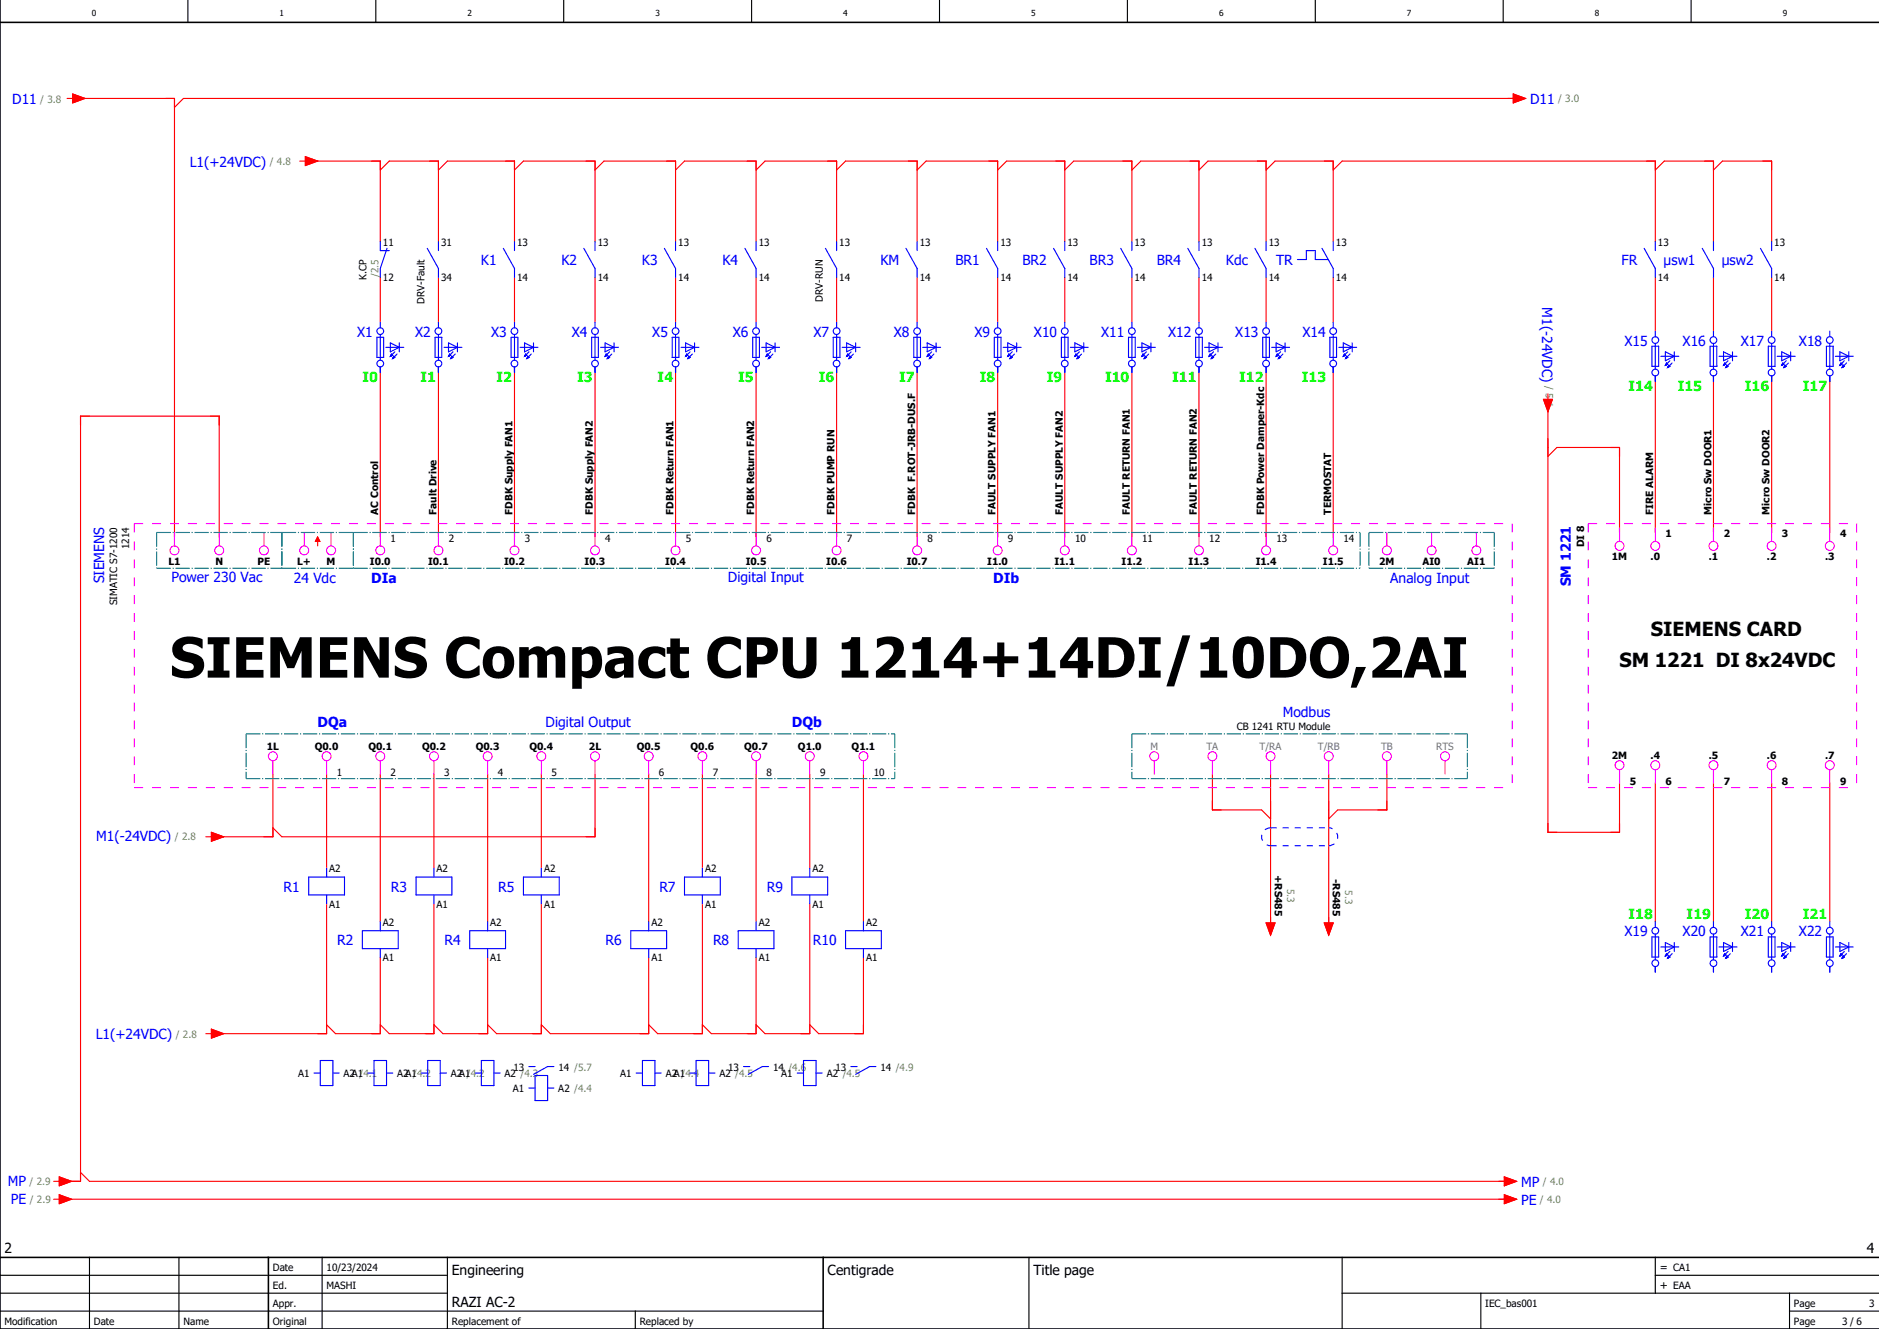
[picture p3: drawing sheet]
<svg xmlns="http://www.w3.org/2000/svg" width="420mm" height="297mm" viewBox="0 0 420 297" stroke-linecap="round" stroke-linejoin="round" font-family="sans-serif">
<g fill="none" stroke="#000" stroke-width=".25">
<path d="M42 0v5M84 0v5M126 0v5M168 0v5M210 0v5M252 0v5M294 0v5M336 0v5M378 0v5M0 293h184M0 289h100M0 285h100"/>
<path d="M20 281v16M40 281v16M72 281v16M100 281v16M142 293v4M230 281v16M300 289h120M300 281v16M331 289v8M370 285h50M370 281v8M400 293h20"/>
<path d="M400 289v8"/>
</g>
<path d="M0 5h420M0 0v297h420M0 281h420M60 281v16M184 281v16" fill="none" stroke="#000" stroke-width=".35"/>
<g fill="none" stroke="#f00" stroke-width=".25">
<path d="M15 22h1.3M16.3 21l2.7 1-2.7 1zM17 22h22v98M67 36h1.3M68.3 35l2.7 1-2.7 1zM69 36h16v18M85 38l2-2h11v18M98 38l2-2h15v18M115 38l2-2h16v18M133 38l2-2h16v18M151 38l2-2h16v18M169 38l2-2h16v18"/>
<path d="M187 38l2-2h16v18M205 38l2-2h16v18M223 38l2-2h13v18M238 38l2-2h13v18M253 38l2-2h13v18M268 38l2-2h13v18M283 38l2-2h13v18M298 38l2-2h70v18M338.3 21l2.7 1-2.7 1zM339 22h-298l-2 2M370 38l2-2h11v18M383 38l2-2h11v18"/>
<path d="M85 62v10M98 62v10M115 62v10M133 62v10M151 62v10M169 62v10M187 62v10M205 62v10M223 62v10M238 62v10M253 62v10M268 62v10"/>
<path d="M283 62v10M298 62v10M370 62v12M383 62v12M396 62v12M85 82v38M98 82v38M115 82v38M133 82v38M151 82v38M169 82v38M187 82v38"/>
<path d="M205 82v38M223 82v38M238 82v38M253 82v38M268 82v38M283 82v38M298 82v38M345 89.2h2l-1 2.8zM346 88v1.2M346 91v95h16v-11M370 84v35M383 84v35"/>
<path d="M396 84v35M409 84v35M346 102l2-2h14v19M49 120v-27h-31v171h-4M70.5 121l.5-1 .5 1M71 121v1M61 173v14h-13M73 173v21M85 173v33M97 173v21M109 173v33M121 173v21"/>
<path d="M133 173v14h-70l-2-2M145 173v33M157 173v21M169 173v33M181 173v21M193 173v33M271 173v8h11l2 2M284 173v34M297 173v34M310 173v8h-11l-2 2M370 175v31M383 175v31"/>
<path d="M396 175v31M409 175v31M46 187h1.2M47.2 186l2.8 1-2.8 1zM73 202v29h-25M85 214v17h-10l-2-2M97 202v29h-10l-2-2M109 214v17h-10l-2-2M121 202v29h-10l-2-2M145 214v17h-22l-2-2M157 202v29h-10l-2-2M169 214v17h-10l-2-2"/>
<path d="M181 202v29h-10l-2-2M193 214v17h-10l-2-2M283 206.3h2l-1 2.7zM296 206.3h2l-1 2.7zM46 231h1.2M47.2 230l2.8 1-2.8 1zM12 264h1.3M12 268h1.3M13.3 263l2.7 1-2.7 1zM13.3 267l2.7 1-2.7 1zM14 268h323M18 262l2 2h317"/>
<path d="M336.3 263l2.7 1-2.7 1zM336.3 267l2.7 1-2.7 1z"/>
</g>
<g fill="#f00" stroke="#f00" stroke-width=".22">
<path d="M71 120l.5 1h-1z"/>
<path d="M283 206.3h2l-1 2.7z"/>
<path d="M296 206.3h2l-1 2.7z"/>
<path d="M47.2 186l2.8 1-2.8 1z"/>
<path d="M47.2 230l2.8 1-2.8 1z"/>
<path d="M16.3 21l2.7 1-2.7 1z"/>
<path d="M338.3 21l2.7 1-2.7 1z"/>
<path d="M13.3 263l2.7 1-2.7 1z"/>
<path d="M13.3 267l2.7 1-2.7 1z"/>
<path d="M336.3 263l2.7 1-2.7 1z"/>
<path d="M336.3 267l2.7 1-2.7 1z"/>
<path d="M68.3 35l2.7 1-2.7 1z"/>
<path d="M345 89.2h2l-1 2.8z"/>
</g>
<path d="M30 117h308M30 117v59M338 117v59M355 117h60M355 117v59M415 117v59M30 176h308M355 176h60" fill="none" stroke="#f0f" stroke-width=".25" stroke-dasharray="2 2" stroke-linecap="butt"/>
<g fill="none" stroke="#f0f" stroke-width=".25">
<path d="M39 119v3M49 119v3M59 119v3M68 119v3M74 119v3M85 119v3M98 119v3M115 119v3M133 119v3M151 119v3M169 119v3M187 119v3"/>
<path d="M205 119v3M223 119v3M238 119v3M253 119v3M268 119v3M283 119v3M298 119v3M310 119v3M320 119v3M330 119v3M362 118v3M370 118v3"/>
<path d="M383 118v3M396 118v3M409 118v3M61 170v3M73 170v3M85 170v3M97 170v3M109 170v3M121 170v3M133 170v3M145 170v3M157 170v3"/>
<path d="M169 170v3M181 170v3M193 170v3M258 170v3M271 170v3M284 170v3M297 170v3M310 170v3M323 170v3M362 172v3M370 172v3M383 172v3"/>
<path d="M396 172v3M409 172v3"/>
<circle cx="39" cy="123" r="1"/>
<circle cx="49" cy="123" r="1"/>
<circle cx="59" cy="123" r="1"/>
<circle cx="68" cy="123" r="1"/>
<circle cx="74" cy="123" r="1"/>
<circle cx="85" cy="123" r="1"/>
<circle cx="98" cy="123" r="1"/>
<circle cx="115" cy="123" r="1"/>
<circle cx="133" cy="123" r="1"/>
<circle cx="151" cy="123" r="1"/>
<circle cx="169" cy="123" r="1"/>
<circle cx="187" cy="123" r="1"/>
<circle cx="205" cy="123" r="1"/>
<circle cx="223" cy="123" r="1"/>
<circle cx="238" cy="123" r="1"/>
<circle cx="253" cy="123" r="1"/>
<circle cx="268" cy="123" r="1"/>
<circle cx="283" cy="123" r="1"/>
<circle cx="298" cy="123" r="1"/>
<circle cx="310" cy="123" r="1"/>
<circle cx="320" cy="123" r="1"/>
<circle cx="330" cy="123" r="1"/>
<circle cx="362" cy="122" r="1"/>
<circle cx="370" cy="122" r="1"/>
<circle cx="383" cy="122" r="1"/>
<circle cx="396" cy="122" r="1"/>
<circle cx="409" cy="122" r="1"/>
<circle cx="61" cy="169" r="1"/>
<circle cx="73" cy="169" r="1"/>
<circle cx="85" cy="169" r="1"/>
<circle cx="97" cy="169" r="1"/>
<circle cx="109" cy="169" r="1"/>
<circle cx="121" cy="169" r="1"/>
<circle cx="133" cy="169" r="1"/>
<circle cx="145" cy="169" r="1"/>
<circle cx="157" cy="169" r="1"/>
<circle cx="169" cy="169" r="1"/>
<circle cx="181" cy="169" r="1"/>
<circle cx="193" cy="169" r="1"/>
<circle cx="258" cy="169" r="1"/>
<circle cx="271" cy="169" r="1"/>
<circle cx="284" cy="169" r="1"/>
<circle cx="297" cy="169" r="1"/>
<circle cx="310" cy="169" r="1"/>
<circle cx="323" cy="169" r="1"/>
<circle cx="362" cy="171" r="1"/>
<circle cx="370" cy="171" r="1"/>
<circle cx="383" cy="171" r="1"/>
<circle cx="396" cy="171" r="1"/>
<circle cx="409" cy="171" r="1"/>
</g>
<g fill="none" stroke="#007f7f" stroke-width=".25" stroke-dasharray="3.2 .4 .3 .4" stroke-linecap="butt">
<path d="M35 119h28M35 119v8M63 119v8M63 119h16M79 119v8M79 119h225M304 119v8M306 119h28M306 119v8M334 119v8M35 127h28M63 127h16"/>
<path d="M79 127h225M306 127h28M55 174h145M55 164h145M55 164v10M200 164v10M253 174h75M253 164h75M253 164v10M328 164v10"/>
</g>
<path d="M284 189h13M284 185h13M284 185a2 2 0 0 0-2 2 2 2 0 0 0 2 2M297 189a2 2 0 0 0 2-2 2 2 0 0 0-2-2" fill="none" stroke="#00f" stroke-width=".25" stroke-dasharray="1.4 1.4" stroke-linecap="butt"/>
<g fill="none" stroke="#00f" stroke-width=".25">
<path d="M85 54v2h2M86.5 55.5l-1.5 4.5v2M95.5 55.5l2.5 4.5v2M98 54v2M112.5 55.5l2.5 4.5v2M115 54v2M130.5 55.5l2.5 4.5v2M133 54v2M148.5 55.5l2.5 4.5v2M151 54v2M166.5 55.5l2.5 4.5v2M169 54v2"/>
<path d="M184.5 55.5l2.5 4.5v2M187 54v2M202.5 55.5l2.5 4.5v2M205 54v2M220.5 55.5l2.5 4.5v2M223 54v2M235.5 55.5l2.5 4.5v2M238 54v2M250.5 55.5l2.5 4.5v2M253 54v2M265.5 55.5l2.5 4.5v2M268 54v2"/>
<path d="M280.5 55.5l2.5 4.5v2M283 54v2M290 58h2v-2h2v2h2.9M295.5 55.5l2.5 4.5v2M298 54v2M367.5 55.5l2.5 4.5v2M370 54v2M380.5 55.5l2.5 4.5v2M383 54v2M393.5 55.5l2.5 4.5v2M396 54v2M84.3 75.4h1.5v4.5h-1.5z"/>
<path d="M85 72v1.3M85 74.8v5.7M86.2 77.6h4.1M87.3 79.6h.1M87.3 76.6l1.9 1-1.9 1zM87.5 79.1l.2 .3-.4 .2zM88 79.6l.2 .3-.5 .2zM88.2 78.6l-.9 1M88.8 79.1l-1.1 1M89.2 76.6v2M97.2 75.4h1.5v4.5h-1.5zM98 72v1.3"/>
<path d="M98 74.8v5.7M99.3 77.6h3.9M100.2 79.6h.1M100.2 76.6l2.1 1-2.1 1zM100.5 79.1l.3 .3-.6 .2zM101 79.6l.3 .3-.5 .2zM101.3 78.6l-1.1 1M101.7 79.1l-.9 1M102.3 76.6v2M114.2 75.4h1.5v4.5h-1.5zM115 72v1.3M115 74.8v5.7"/>
<path d="M116.3 77.6h3.9M117.2 79.6h.1M117.2 76.6l2 1-2 1zM117.5 79.1l.3 .3-.6 .2zM118 79.6l.3 .3-.5 .2zM118.3 78.6l-1.1 1M118.7 79.1l-.9 1M119.2 76.6v2M132.3 75.4h1.5v4.5h-1.5zM133 72v1.3M133 74.8v5.7M134.2 77.6h4.1"/>
<path d="M135.3 79.6h.1M135.3 76.6l1.9 1-1.9 1zM135.5 79.1l.2 .3-.4 .2zM136 79.6l.2 .3-.5 .2zM136.2 78.6l-.9 1M136.8 79.1l-1.1 1M137.2 76.6v2M150.3 75.4h1.5v4.5h-1.5zM151 72v1.3M151 74.8v5.7M152.3 77.6h3.9M153.2 79.6h.1"/>
<path d="M153.2 76.6l2.1 1-2.1 1zM153.5 79.1l.3 .3-.6 .2zM154 79.6l.2 .3-.4 .2zM154.2 78.6l-1 1M154.7 79.1l-.9 1M155.3 76.6v2M168.2 75.4h1.5v4.5h-1.5zM169 72v1.3M169 74.8v5.7M170.2 77.6h4.1M171.2 79.6h.1M171.2 76.6l2 1-2 1z"/>
<path d="M171.5 79.1l.2 .3-.5 .2zM172 79.6l.3 .3-.6 .2zM172.3 78.6l-1.1 1M172.7 79.1l-1 1M173.2 76.6v2M186.3 75.4h1.5v4.5h-1.5zM187 72v1.3M187 74.8v5.7M188.2 77.6h4.1M189.3 79.6h.1M189.3 76.6l1.9 1-1.9 1zM189.5 79.1l.3 .3-.5 .2z"/>
<path d="M190 79.6l.2 .3-.4 .2zM190.2 78.6l-.9 1M190.8 79.1l-1 1M191.2 76.6v2M204.2 75.4h1.5v4.5h-1.5zM205 72v1.3M205 74.8v5.7M206.3 77.6h3.9M207.2 79.6h.1M207.2 76.6l2.1 1-2.1 1zM207.5 79.1l.3 .3-.6 .2zM208 79.6l.3 .3-.5 .2z"/>
<path d="M208.3 78.6l-1.1 1M208.7 79.1l-.9 1M209.3 76.6v2M222.2 75.4h1.6v4.5h-1.6zM223 72v1.3M223 74.8v5.7M224.2 77.6h4.1M225.3 79.6h.1M225.3 76.6l1.9 1-1.9 1zM225.5 79.1l.2 .3-.4 .2zM226 79.6l.3 .3-.6 .2zM226.3 78.6l-1 1"/>
<path d="M226.8 79.1l-1.1 1M227.2 76.6v2M237.3 75.4h1.5v4.5h-1.5zM238 72v1.3M238 74.8v5.7M239.3 77.6h4M240.3 79.6h.1M240.3 76.6l2 1-2 1zM240.5 79.1l.3 .3-.5 .2zM241 79.6l.2 .3-.4 .2zM241.2 78.6l-.9 1M241.8 79.1l-1 1"/>
<path d="M242.3 76.6v2M252.2 75.4h1.5v4.5h-1.5zM253 72v1.3M253 74.8v5.7M254.3 77.6h3.9M255.2 79.6h.1M255.2 76.6l2.1 1-2.1 1zM255.5 79.1l.3 .3-.6 .2zM256 79.6l.3 .3-.5 .2zM256.3 78.6l-1.1 1M256.7 79.1l-.9 1M257.3 76.6v2"/>
<path d="M267.2 75.4h1.5v4.5h-1.5zM268 72v1.3M268 74.8v5.7M269.2 77.6h4.1M270.2 79.6h.1M270.2 76.6l2 1-2 1zM270.5 79.1l.2 .3-.5 .2zM271 79.6l.3 .3-.6 .2zM271.3 78.6l-1.1 1M271.8 79.1l-1.1 1M272.2 76.6v2M282.3 75.4h1.5v4.5h-1.5z"/>
<path d="M283 72v1.3M283 74.8v5.7M284.2 77.6h4.1M285.3 79.6h.1M285.3 76.6l2 1-2 1zM285.5 79.1l.3 .3-.5 .2zM286 79.6l.2 .3-.4 .2zM286.2 78.6l-.9 1M286.8 79.1l-1 1M287.3 76.6v2M297.2 75.4h1.5v4.5h-1.5zM298 72v1.3"/>
<path d="M298 74.8v5.7M299.3 77.6h3.9M300.2 79.6h.1M300.2 76.6l2.1 1-2.1 1zM300.5 79.1l.3 .3-.6 .2zM301 79.6l.3 .3-.5 .2zM301.3 78.6l-1.1 1M301.7 79.1l-.9 1M302.3 76.6v2M369.2 77.4h1.5v4.5h-1.5zM370 74v1.2M370 76.7v5.8"/>
<path d="M371.2 79.6h4M372.3 78.6l2 1-2 1zM374.3 78.6v2M382.2 77.4h1.6v4.5h-1.6zM383 74v1.2M383 76.7v5.8M384.2 79.6h4M385.3 78.6l2 1-2 1zM387.3 78.6v2M395.2 77.4h1.6v4.5h-1.6zM396 74v1.2M396 76.7v5.8"/>
<path d="M397.2 79.6h4M398.3 78.6l2 1-2 1zM400.3 78.6v2M408.2 77.4h1.6v4.5h-1.6zM409 74v1.2M409 76.7v5.8M410.2 79.6h4M411.3 78.6l2 1-2 1zM413.3 78.6v2M85 82v1.2M87.7 80.1h.1M98 82v1.2"/>
<path d="M100.8 80.1h.1M115 82v1.2M117.8 80.1h.1M133 82v1.2M135.7 80.1h.1M151 82v1.2M153.8 80.1h.1M169 82v1.2M171.7 80.1h.1M187 82v1.2M189.8 80.1h.1M205 82v1.2"/>
<path d="M207.8 80.1h.1M223 82v1.2M225.7 80.1h.1M238 82v1.2M240.8 80.1h.1M253 82v1.2M255.8 80.1h.1M268 82v1.2M270.7 80.1h.1M283 82v1.2M285.8 80.1h.1M298 82v1.2"/>
<path d="M300.8 80.1h.1M370 84v1.3M372.3 81.6h.1M372.5 81.1l.2 .3-.4 .2zM372.7 82.1h.1M373 81.6l.2 .3-.5 .2zM373.2 80.6l-.9 1M373.8 81.1l-1.1 1M383 84v1.3M385.3 81.6h.1M385.5 81.1l.2 .3-.4 .2zM385.7 82.1h.1"/>
<path d="M386 81.6l.2 .3-.5 .2zM386.2 80.6l-.9 1M386.8 81.1l-1.1 1M396 84v1.3M398.3 81.6h.1M398.5 81.1l.2 .3-.4 .2zM398.7 82.1h.1M399 81.6l.2 .3-.5 .2zM399.2 80.6l-.9 1M399.8 81.1l-1.1 1M409 84v1.3M411.3 81.6h.1"/>
<path d="M411.5 81.1l.3 .3-.5 .2zM411.8 82.1h.1M412 81.6l.2 .3-.4 .2zM412.2 80.6l-.9 1M412.7 81.1l-.9 1M69 196h8v4h-8zM73 194v2M73 200v2M93 196h8v4h-8zM97 194v2M97 200v2M117 196h8v4h-8z"/>
<path d="M121 194v2M121 200v2M153 196h8v4h-8zM157 194v2M157 200v2M177 196h8v4h-8zM181 194v2M181 200v2M81 208h8v4h-8zM85 206v2M85 212v2M105 208h8v4h-8z"/>
<path d="M109 206v2M109 212v2M141 208h8v4h-8zM145 206v2M145 212v2M165 208h8v4h-8zM169 206v2M169 212v2M189 208h8v4h-8zM193 206v2M193 212v2M369.2 209.4h1.5v4.5h-1.5z"/>
<path d="M370 206v1.3M370 208.8v5.7M370 216v1.3M371.2 211.6h4M372.3 213.6h.1M372.3 210.6l2 1-2 1zM372.5 213.1l.2 .3-.4 .2zM372.7 214.1h.1M373 213.6l.2 .3-.5 .2zM373.2 212.6l-.9 1M373.8 213.1l-1.1 1M374.3 210.6v2"/>
<path d="M382.2 209.4h1.6v4.5h-1.6zM383 206v1.3M383 208.8v5.7M383 216v1.3M384.2 211.6h4M385.3 213.6h.1M385.3 210.6l2 1-2 1zM385.5 213.1l.2 .3-.4 .2zM385.7 214.1h.1M386 213.6l.2 .3-.5 .2zM386.2 212.6l-.9 1M386.8 213.1l-1.1 1"/>
<path d="M387.3 210.6v2M395.2 209.4h1.6v4.5h-1.6zM396 206v1.3M396 208.8v5.7M396 216v1.3M397.2 211.6h4M398.3 213.6h.1M398.3 210.6l2 1-2 1zM398.5 213.1l.2 .3-.4 .2zM398.7 214.1h.1M399 213.6l.2 .3-.5 .2zM399.2 212.6l-.9 1"/>
<path d="M399.8 213.1l-1.1 1M400.3 210.6v2M408.2 209.4h1.6v4.5h-1.6zM409 206v1.3M409 208.8v5.7M409 216v1.3M410.2 211.6h4M411.3 213.6h.1M411.3 210.6l2 1-2 1zM411.5 213.1l.3 .3-.5 .2zM411.8 214.1h.1M412 213.6l.2 .3-.4 .2z"/>
<path d="M412.2 212.6l-.9 1M412.7 213.1l-.9 1M413.3 210.6v2M70.2 239.8h1.4M71.6 237h2.8v5.6h-2.8zM74.4 239.8h1.4M82.2 239.8h1.4M83.6 237h2.8v5.6h-2.8zM86.4 239.8h1.4M94.2 239.8h1.4M95.6 237h2.8v5.6h-2.8zM98.4 239.8h1.4"/>
<path d="M106.2 239.8h1.4M107.6 237h2.8v5.6h-2.8zM110.4 239.8h1.4M118.2 238.4h1.4M123.8 238.3h-1.4l-3.1 1.8M142.2 239.8h1.4M143.6 237h2.8v5.6h-2.8zM146.4 239.8h1.4M154.2 239.8h1.4M155.6 237h2.8v5.6h-2.8zM158.4 239.8h1.4M166.2 238.4h1.4"/>
<path d="M171.8 238.3h-1.4l-3.1 1.8M178.2 239.8h1.4M179.6 237h2.8v5.6h-2.8zM182.4 239.8h1.4M190.2 238.4h1.4M195.8 238.3h-1.4l-3.1 1.8M118.2 243.1h1.4M119.6 240.3h2.8v5.6h-2.8zM122.4 243.1h1.4"/>
<circle cx="85" cy="74" r=".75"/>
<circle cx="98" cy="74" r=".75"/>
<circle cx="115" cy="74" r=".75"/>
<circle cx="133" cy="74" r=".75"/>
<circle cx="151" cy="74" r=".75"/>
<circle cx="169" cy="74" r=".75"/>
<circle cx="187" cy="74" r=".75"/>
<circle cx="205" cy="74" r=".75"/>
<circle cx="223" cy="74" r=".75"/>
<circle cx="238" cy="74" r=".75"/>
<circle cx="253" cy="74" r=".75"/>
<circle cx="268" cy="74" r=".75"/>
<circle cx="283" cy="74" r=".75"/>
<circle cx="298" cy="74" r=".75"/>
<circle cx="370" cy="76" r=".75"/>
<circle cx="383" cy="76" r=".75"/>
<circle cx="396" cy="76" r=".75"/>
<circle cx="409" cy="76" r=".75"/>
<circle cx="85" cy="81.2" r=".75"/>
<circle cx="98" cy="81.2" r=".75"/>
<circle cx="115" cy="81.2" r=".75"/>
<circle cx="133" cy="81.2" r=".75"/>
<circle cx="151" cy="81.2" r=".75"/>
<circle cx="169" cy="81.2" r=".75"/>
<circle cx="187" cy="81.2" r=".75"/>
<circle cx="205" cy="81.2" r=".75"/>
<circle cx="223" cy="81.2" r=".75"/>
<circle cx="238" cy="81.2" r=".75"/>
<circle cx="253" cy="81.2" r=".75"/>
<circle cx="268" cy="81.2" r=".75"/>
<circle cx="283" cy="81.2" r=".75"/>
<circle cx="298" cy="81.2" r=".75"/>
<circle cx="370" cy="83.2" r=".75"/>
<circle cx="383" cy="83.3" r=".75"/>
<circle cx="396" cy="83.3" r=".75"/>
<circle cx="409" cy="83.3" r=".75"/>
<circle cx="370" cy="208" r=".75"/>
<circle cx="370" cy="215.3" r=".75"/>
<circle cx="383" cy="208" r=".75"/>
<circle cx="383" cy="215.3" r=".75"/>
<circle cx="396" cy="208" r=".75"/>
<circle cx="396" cy="215.3" r=".75"/>
<circle cx="409" cy="208" r=".75"/>
<circle cx="409" cy="215.3" r=".75"/>
</g>
<g fill="#00f" stroke="#00f" stroke-width=".22">
<path d="M87.5 79.1l.2 .3-.4 .2z"/>
<path d="M88 79.6l.2 .3-.5 .2z"/>
<path d="M100.5 79.1l.3 .3-.6 .2z"/>
<path d="M101 79.6l.3 .3-.5 .2z"/>
<path d="M117.5 79.1l.3 .3-.6 .2z"/>
<path d="M118 79.6l.3 .3-.5 .2z"/>
<path d="M135.5 79.1l.2 .3-.4 .2z"/>
<path d="M136 79.6l.2 .3-.5 .2z"/>
<path d="M153.5 79.1l.3 .3-.6 .2z"/>
<path d="M154 79.6l.2 .3-.4 .2z"/>
<path d="M171.5 79.1l.2 .3-.5 .2z"/>
<path d="M172 79.6l.3 .3-.6 .2z"/>
<path d="M189.5 79.1l.3 .3-.5 .2z"/>
<path d="M190 79.6l.2 .3-.4 .2z"/>
<path d="M207.5 79.1l.3 .3-.6 .2z"/>
<path d="M208 79.6l.3 .3-.5 .2z"/>
<path d="M225.5 79.1l.2 .3-.4 .2z"/>
<path d="M226 79.6l.3 .3-.6 .2z"/>
<path d="M240.5 79.1l.3 .3-.5 .2z"/>
<path d="M241 79.6l.2 .3-.4 .2z"/>
<path d="M255.5 79.1l.3 .3-.6 .2z"/>
<path d="M256 79.6l.3 .3-.5 .2z"/>
<path d="M270.5 79.1l.2 .3-.5 .2z"/>
<path d="M271 79.6l.3 .3-.6 .2z"/>
<path d="M285.5 79.1l.3 .3-.5 .2z"/>
<path d="M286 79.6l.2 .3-.4 .2z"/>
<path d="M300.5 79.1l.3 .3-.6 .2z"/>
<path d="M301 79.6l.3 .3-.5 .2z"/>
<path d="M372.5 81.1l.2 .3-.4 .2z"/>
<path d="M373 81.6l.2 .3-.5 .2z"/>
<path d="M398.5 81.1l.2 .3-.4 .2z"/>
<path d="M399 81.6l.2 .3-.5 .2z"/>
<path d="M385.5 81.1l.2 .3-.4 .2z"/>
<path d="M386 81.6l.2 .3-.5 .2z"/>
<path d="M411.5 81.1l.3 .3-.5 .2z"/>
<path d="M412 81.6l.2 .3-.4 .2z"/>
<path d="M372.5 213.1l.2 .3-.4 .2z"/>
<path d="M373 213.6l.2 .3-.5 .2z"/>
<path d="M385.5 213.1l.2 .3-.4 .2z"/>
<path d="M386 213.6l.2 .3-.5 .2z"/>
<path d="M398.5 213.1l.2 .3-.4 .2z"/>
<path d="M399 213.6l.2 .3-.5 .2z"/>
<path d="M411.5 213.1l.3 .3-.5 .2z"/>
<path d="M412 213.6l.2 .3-.4 .2z"/>
</g>
<text font-size="12.4" x="38" y="151.4">SIEMENS Compact CPU 1214+14DI/10DO,2AI</text>
<g font-size="4.3">
<text x="369" y="142.1">SIEMENS CARD</text>
<text x="362" y="149.1">SM 1221 DI 8x24VDC</text>
</g>
<g font-size="3.1" fill="#00f">
<text x="2.7" y="23.3">D11</text>
<text x="342" y="23.2">D11</text>
<text x="42.4" y="37.2">L1(+24VDC)</text>
<text x="107.5" y="59.2">K1</text>
<text x="125.5" y="59.2">K2</text>
<text x="143.5" y="59.2">K3</text>
<text x="161.5" y="59.2">K4</text>
<text x="196.8" y="59.2">KM</text>
<text x="213.5" y="59.2">BR1</text>
<text x="228.5" y="59.2">BR2</text>
<text x="243.5" y="59.2">BR3</text>
<text x="258.5" y="59.2">BR4</text>
<text x="274" y="59.2">Kdc</text>
<text x="285.3" y="59.2">TR</text>
<text x="362.5" y="59.2">FR</text>
<text x="371.9" y="59.2">µsw1</text>
<text x="384.9" y="59.2">µsw2</text>
<text x="344.7" y="68.7" transform="rotate(90 344.7 68.7)">M1(-24VDC)</text>
<text x="79.8" y="75.2">X1</text>
<text x="92.8" y="75.2">X2</text>
<text x="109.8" y="75.2">X3</text>
<text x="127.8" y="75.2">X4</text>
<text x="145.8" y="75.2">X5</text>
<text x="163.8" y="75.2">X6</text>
<text x="181.8" y="75.2">X7</text>
<text x="199.8" y="75.2">X8</text>
<text x="217.8" y="75.2">X9</text>
<text x="231.1" y="75.2">X10</text>
<text x="246.1" y="75.2">X11</text>
<text x="261.1" y="75.2">X12</text>
<text x="276.1" y="75.2">X13</text>
<text x="291.1" y="75.2">X14</text>
<text x="363.1" y="77.2">X15</text>
<text x="376.1" y="77.2">X16</text>
<text x="389.1" y="77.2">X17</text>
<text x="402.1" y="77.2">X18</text>
<text x="23.3" y="130.4" transform="rotate(-90 23.3 130.4)">SIEMENS</text>
<text x="38.3" y="130.1">Power 230 Vac</text>
<text x="65.7" y="130.2">24 Vdc</text>
<text x="83" y="130.4">DIa</text>
<text x="162.7" y="130.1">Digital Input</text>
<text x="222" y="130.4">DIb</text>
<text x="310.8" y="130.3">Analog Input</text>
<text x="351.1" y="131.1" transform="rotate(-90 351.1 131.1)">SM 1221</text>
<text x="286.7" y="160.3">Modbus</text>
<text x="71" y="162.4">DQa</text>
<text x="122" y="162.6">Digital Output</text>
<text x="177" y="162.4">DQb</text>
<text x="21.5" y="188">M1(-24VDC)</text>
<text x="63.4" y="199.2">R1</text>
<text x="87.4" y="199.2">R3</text>
<text x="111.4" y="199.2">R5</text>
<text x="147.4" y="199.2">R7</text>
<text x="171.4" y="199.2">R9</text>
<text x="363.1" y="209.2">X19</text>
<text x="376.1" y="209.2">X20</text>
<text x="389.1" y="209.2">X21</text>
<text x="402.1" y="209.2">X22</text>
<text x="75.4" y="211.2">R2</text>
<text x="99.4" y="211.2">R4</text>
<text x="135.4" y="211.2">R6</text>
<text x="159.4" y="211.2">R8</text>
<text x="181.7" y="211.2">R10</text>
<text x="21.4" y="232.2">L1(+24VDC)</text>
<text x="1.8" y="265.1">MP</text>
<text x="2.4" y="269.2">PE</text>
<text x="340" y="265.2">MP</text>
<text x="340" y="269.2">PE</text>
</g>
<g font-size="3.1" fill="#0f0">
<text x="81" y="85.4">I0</text>
<text x="94" y="85.4">I1</text>
<text x="111" y="85.4">I2</text>
<text x="129" y="85.4">I3</text>
<text x="147" y="85.4">I4</text>
<text x="165" y="85.4">I5</text>
<text x="183" y="85.4">I6</text>
<text x="201" y="85.4">I7</text>
<text x="219" y="85.4">I8</text>
<text x="234" y="85.4">I9</text>
<text x="247" y="85.4">I10</text>
<text x="262" y="85.4">I11</text>
<text x="277" y="85.4">I12</text>
<text x="291" y="85.4">I13</text>
<text x="364" y="87.4">I14</text>
<text x="375" y="87.4">I15</text>
<text x="390" y="87.4">I16</text>
<text x="403" y="87.4">I17</text>
<text x="364" y="205.4">I18</text>
<text x="377" y="205.4">I19</text>
<text x="390" y="205.4">I20</text>
<text x="403" y="205.4">I21</text>
</g>
<g font-size="3.1">
<text x="1" y="280">2</text>
<text x="417.3" y="280">4</text>
<text x="101" y="285">Engineering</text>
<text x="185" y="285">Centigrade</text>
<text x="231" y="285">Title page</text>
<text x="101" y="292">RAZI AC-2</text>
</g>
<g font-size="2.5">
<text x="371" y="284">= CA1</text>
<text x="371" y="288">+ EAA</text>
</g>
<g font-size="2.2" fill="#7ca552">
<text x="9" y="23">/ 3.8</text>
<text x="348.3" y="22.9">/ 3.0</text>
<text x="60.3" y="36.9">/ 4.8</text>
<text x="84.6" y="62" transform="rotate(-90 84.6 62)">/2.5</text>
<text x="345.6" y="86.2" transform="rotate(90 345.6 86.2)">/ 5.1</text>
<text x="39.1" y="187.7">/ 2.8</text>
<text x="287.7" y="198.6" transform="rotate(90 287.7 198.6)">5.3</text>
<text x="300.7" y="199" transform="rotate(90 300.7 199)">5.3</text>
<text x="39.3" y="231.9">/ 2.8</text>
<text x="6.6" y="264.8">/ 2.9</text>
<text x="6.6" y="268.8">/ 2.9</text>
<text x="344.2" y="268.9">/ 4.0</text>
<text x="344.9" y="264.9">/ 4.0</text>
</g>
<g font-size="2.2">
<text x="85.6" y="54.9">11</text>
<text x="98.6" y="54.9">31</text>
<text x="115.6" y="54.9">13</text>
<text x="133.6" y="54.9">13</text>
<text x="151.6" y="54.9">13</text>
<text x="169.6" y="54.9">13</text>
<text x="187.6" y="54.9">13</text>
<text x="205.6" y="54.9">13</text>
<text x="223.6" y="54.9">13</text>
<text x="238.6" y="54.9">13</text>
<text x="253.6" y="54.9">13</text>
<text x="268.6" y="54.9">13</text>
<text x="283.6" y="54.9">13</text>
<text x="298.6" y="54.9">13</text>
<text x="370.6" y="54.9">13</text>
<text x="396.6" y="54.9">13</text>
<text x="81.9" y="62.6" transform="rotate(-90 81.9 62.6)">K.CP</text>
<text x="85.6" y="62.8">12</text>
<text x="98.6" y="62.8">34</text>
<text x="115.6" y="62.8">14</text>
<text x="133.6" y="62.8">14</text>
<text x="151.6" y="62.8">14</text>
<text x="169.6" y="62.8">14</text>
<text x="187.6" y="62.8">14</text>
<text x="205.6" y="62.8">14</text>
<text x="223.6" y="62.8">14</text>
<text x="238.6" y="62.8">14</text>
<text x="253.6" y="62.8">14</text>
<text x="268.6" y="62.8">14</text>
<text x="283.6" y="62.8">14</text>
<text x="298.6" y="62.8">14</text>
<text x="370.6" y="62.8">14</text>
<text x="396.6" y="62.8">14</text>
<text x="94.9" y="67.9" transform="rotate(-90 94.9 67.9)">DRV-Fault</text>
<text x="183.9" y="67.4" transform="rotate(-90 183.9 67.4)">DRV-RUN</text>
<text x="84.5" y="115" transform="rotate(-90 84.5 115)">AC Control</text>
<text x="97.5" y="115" transform="rotate(-90 97.5 115)">Fault Drive</text>
<text x="114.5" y="115" transform="rotate(-90 114.5 115)">FDBK Supply FAN1</text>
<text x="132.5" y="115" transform="rotate(-90 132.5 115)">FDBK Supply FAN2</text>
<text x="150.5" y="115" transform="rotate(-90 150.5 115)">FDBK Return FAN1</text>
<text x="168.5" y="115" transform="rotate(-90 168.5 115)">FDBK Return FAN2</text>
<text x="186.5" y="115" transform="rotate(-90 186.5 115)">FDBK PUMP RUN</text>
<text x="204.5" y="115" transform="rotate(-90 204.5 115)">FDBK F.ROT-JRB-DUS.F</text>
<text x="222.5" y="115" transform="rotate(-90 222.5 115)">FAULT SUPPLY FAN1</text>
<text x="237.5" y="115" transform="rotate(-90 237.5 115)">FAULT SUPPLY FAN2</text>
<text x="252.5" y="115" transform="rotate(-90 252.5 115)">FAULT RETURN FAN1</text>
<text x="267.5" y="115" transform="rotate(-90 267.5 115)">FAULT RETURN FAN2</text>
<text x="282.5" y="115" transform="rotate(-90 282.5 115)">FDBK Power Damper-Kdc</text>
<text x="297.5" y="115" transform="rotate(-90 297.5 115)">TERMOSTAT</text>
<text x="369.5" y="115" transform="rotate(-90 369.5 115)">FIRE ALARM</text>
<text x="382.5" y="115" transform="rotate(-90 382.5 115)">Micro Sw DOOR1</text>
<text x="395.5" y="115" transform="rotate(-90 395.5 115)">Micro Sw DOOR2</text>
<text x="28.9" y="122.7" transform="rotate(-90 28.9 122.7)">1214</text>
<text x="87.3" y="121">1</text>
<text x="100.3" y="121">2</text>
<text x="117.3" y="121">3</text>
<text x="135.3" y="121">4</text>
<text x="153.3" y="121">5</text>
<text x="171.3" y="121">6</text>
<text x="189.3" y="121">7</text>
<text x="207.3" y="121">8</text>
<text x="225.3" y="121">9</text>
<text x="240.3" y="121">10</text>
<text x="255.3" y="121">11</text>
<text x="270.3" y="121">12</text>
<text x="285.3" y="121">13</text>
<text x="300.3" y="121">14</text>
<text x="354.1" y="122.4" transform="rotate(-90 354.1 122.4)">DI 8</text>
<text x="360.3" y="125.2">1M</text>
<text x="368.9" y="125.2">.0</text>
<text x="372.3" y="120">1</text>
<text x="381.9" y="125.2">.1</text>
<text x="385.3" y="120">2</text>
<text x="394.9" y="125.2">.2</text>
<text x="398.3" y="120">3</text>
<text x="407.9" y="125.2">.3</text>
<text x="411.3" y="120">4</text>
<text x="37.6" y="126.2">L1</text>
<text x="48.1" y="126.2">N</text>
<text x="57.6" y="126.2">PE</text>
<text x="66.4" y="126.2">L+</text>
<text x="73" y="126.2">M</text>
<text x="82.7" y="126.2">I0.0</text>
<text x="95.7" y="126.2">I0.1</text>
<text x="112.7" y="126.2">I0.2</text>
<text x="130.7" y="126.2">I0.3</text>
<text x="148.7" y="126.2">I0.4</text>
<text x="166.7" y="126.2">I0.5</text>
<text x="184.7" y="126.2">I0.6</text>
<text x="202.7" y="126.2">I0.7</text>
<text x="220.7" y="126.2">I1.0</text>
<text x="235.7" y="126.2">I1.1</text>
<text x="250.7" y="126.2">I1.2</text>
<text x="265.7" y="126.2">I1.3</text>
<text x="280.7" y="126.2">I1.4</text>
<text x="295.7" y="126.2">I1.5</text>
<text x="308.3" y="126.2">2M</text>
<text x="318" y="126.2">AI0</text>
<text x="328" y="126.2">AI1</text>
<text x="26.2" y="135.3" transform="rotate(-90 26.2 135.3)">SIMATIC S7-1200</text>
<text x="59.6" y="167.5">1L</text>
<text x="70.4" y="167.5">Q0.0</text>
<text x="82.4" y="167.5">Q0.1</text>
<text x="94.4" y="167.5">Q0.2</text>
<text x="106.4" y="167.5">Q0.3</text>
<text x="118.4" y="167.5">Q0.4</text>
<text x="131.6" y="167.5">2L</text>
<text x="142.4" y="167.5">Q0.5</text>
<text x="154.4" y="167.5">Q0.6</text>
<text x="166.4" y="167.5">Q0.7</text>
<text x="178.4" y="167.5">Q1.0</text>
<text x="190.4" y="167.5">Q1.1</text>
<text x="276.4" y="163.2">CB 1241 RTU Module</text>
<text x="75.3" y="173.4">1</text>
<text x="87.3" y="173.4">2</text>
<text x="99.3" y="173.4">3</text>
<text x="111.3" y="173.4">4</text>
<text x="123.3" y="173.4">5</text>
<text x="147.3" y="173.4">6</text>
<text x="159.3" y="173.4">7</text>
<text x="171.3" y="173.4">8</text>
<text x="183.3" y="173.4">9</text>
<text x="195.3" y="173.4">10</text>
<text x="360.3" y="169.5">2M</text>
<text x="368.9" y="169.5">.4</text>
<text x="381.9" y="169.5">.5</text>
<text x="394.9" y="169.5">.6</text>
<text x="407.9" y="169.5">.7</text>
<text x="364.3" y="175.4">5</text>
<text x="372.3" y="175.4">6</text>
<text x="385.3" y="175.4">7</text>
<text x="398.3" y="175.4">8</text>
<text x="411.3" y="175.4">9</text>
<text x="73.6" y="194.9">A2</text>
<text x="97.6" y="194.9">A2</text>
<text x="121.6" y="194.9">A2</text>
<text x="157.6" y="194.9">A2</text>
<text x="181.6" y="194.9">A2</text>
<text x="284.9" y="195.6" transform="rotate(90 284.9 195.6)">+RS485</text>
<text x="297.9" y="196.4" transform="rotate(90 297.9 196.4)">-RS485</text>
<text x="73.6" y="202.8">A1</text>
<text x="97.6" y="202.8">A1</text>
<text x="121.6" y="202.8">A1</text>
<text x="157.6" y="202.8">A1</text>
<text x="181.6" y="202.8">A1</text>
<text x="85.6" y="206.9">A2</text>
<text x="109.6" y="206.9">A2</text>
<text x="145.6" y="206.9">A2</text>
<text x="169.6" y="206.9">A2</text>
<text x="193.6" y="206.9">A2</text>
<text x="85.6" y="214.8">A1</text>
<text x="109.6" y="214.8">A1</text>
<text x="145.6" y="214.8">A1</text>
<text x="169.6" y="214.8">A1</text>
<text x="193.6" y="214.8">A1</text>
<text x="114.8" y="239.2">13</text>
<text x="124.8" y="239.2">14 /5.7</text>
<text x="162.8" y="239.2">13</text>
<text x="172.8" y="239.2">14 /4.6</text>
<text x="186.8" y="239.2">13</text>
<text x="196.8" y="239.2">14 /4.9</text>
<text x="66.6" y="240.7">A1</text>
<text x="76.8" y="240.7">A2A1/4.1</text>
<text x="88.8" y="240.7">A2A1/4.2</text>
<text x="100.8" y="240.7">A2A1/4.2</text>
<text x="112.8" y="240.7">A2 /4.3</text>
<text x="114.6" y="244">A1</text>
<text x="124.8" y="244">A2 /4.4</text>
<text x="138.6" y="240.7">A1</text>
<text x="148.8" y="240.7">A2A1/4.4</text>
<text x="160.8" y="240.7">A2 /4.5</text>
<text x="174.6" y="240.7">A1</text>
<text x="184.8" y="240.7">A2 /4.5</text>
<text x="61" y="284">Date</text>
<text x="73" y="284">10/23/2024</text>
<text x="61" y="288">Ed.</text>
<text x="61" y="292">Appr.</text>
<text x="73" y="288">MASHI</text>
<text x="332" y="292">IEC_bas001</text>
<text x="401" y="292">Page</text>
<text x="417.8" y="292">3</text>
<text x="1" y="296">Modification</text>
<text x="21" y="296">Date</text>
<text x="41" y="296">Name</text>
<text x="61" y="296">Original</text>
<text x="101" y="296">Replacement of</text>
<text x="143" y="296">Replaced by</text>
<text x="401" y="296">Page</text>
<text x="411.8" y="296">3 / 6</text>
</g>
<g font-size="2.2" fill="#767676">
<text x="257.1" y="167.5">M</text>
<text x="269.7" y="167.5">TA</text>
<text x="281.6" y="167.5">T/RA</text>
<text x="294.6" y="167.5">T/RB</text>
<text x="308.7" y="167.5">TB</text>
<text x="321" y="167.5">RTS</text>
</g>
<g font-size="1.9">
<text x="20.5" y="3.6">0</text>
<text x="62.5" y="3.6">1</text>
<text x="104.5" y="3.6">2</text>
<text x="146.5" y="3.6">3</text>
<text x="188.5" y="3.6">4</text>
<text x="230.5" y="3.6">5</text>
<text x="272.5" y="3.6">6</text>
<text x="314.5" y="3.6">7</text>
<text x="356.5" y="3.6">8</text>
<text x="398.5" y="3.6">9</text>
</g>
</svg>
